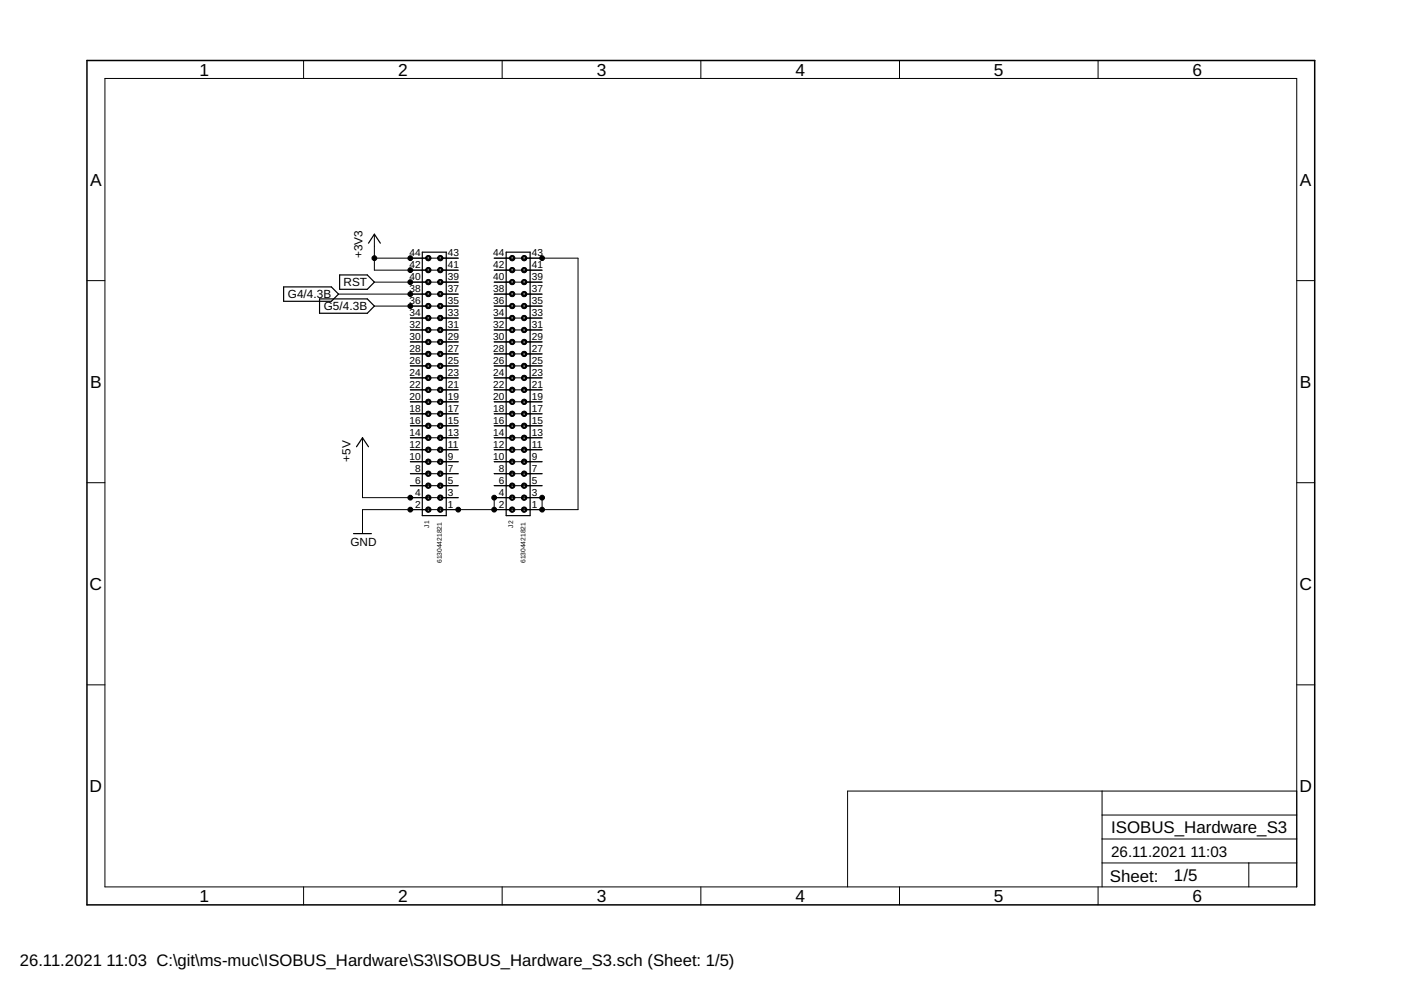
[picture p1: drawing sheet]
<svg xmlns="http://www.w3.org/2000/svg" width="297mm" height="210mm" viewBox="0 0 297 210" stroke-linecap="round" stroke-linejoin="round" font-family="sans-serif">
<g fill="none" stroke="#000" stroke-width=".25">
<path d="M72 58.3h5.9l1.5 1.5-1.5 1.5h-5.9zM78.1 51.6l1.3-1.9 1.2 1.9M89.5 53.5h5.1v55.8h-5.1zM89.5 59.8h.9M89.5 57.3h.9M89.5 54.7h.9M93.8 59.8h.8M93.8 57.3h.8M93.8 54.7h.8M107.3 53.5h5.1v55.8h-5.1zM107.3 59.8h.9M107.3 57.3h.9"/>
<path d="M107.3 54.7h.9M111.6 59.8h.8M111.6 57.3h.8M111.6 54.7h.8M60.1 60.8h10.2l1.5 1.6-1.5 1.5h-10.2zM67.8 63.4h10.1l1.5 1.5-1.5 1.5h-10.1zM89.5 77.6h.9M89.5 75h.9M89.5 72.5h.9M89.5 70h.9M89.5 67.4h.9M89.5 64.9h.9"/>
<path d="M89.5 62.4h.9M93.8 77.6h.8M93.8 75h.8M93.8 72.5h.8M93.8 70h.8M93.8 67.4h.8M93.8 64.9h.8M93.8 62.4h.8M107.3 77.6h.9M107.3 75h.9M107.3 72.5h.9M107.3 70h.9"/>
<path d="M107.3 67.4h.9M107.3 64.9h.9M107.3 62.4h.9M111.6 77.6h.8M111.6 75h.8M111.6 72.5h.8M111.6 70h.8M111.6 67.4h.8M111.6 64.9h.8M111.6 62.4h.8M75.6 94.7l1.3-1.9 1.2 1.9M89.5 97.9h.9"/>
<path d="M89.5 95.4h.9M89.5 92.8h.9M89.5 90.3h.9M89.5 87.7h.9M89.5 85.2h.9M89.5 82.7h.9M89.5 80.1h.9M93.8 97.9h.8M93.8 95.4h.8M93.8 92.8h.8M93.8 90.3h.8M93.8 87.7h.8"/>
<path d="M93.8 85.2h.8M93.8 82.7h.8M93.8 80.1h.8M107.3 97.9h.9M107.3 95.4h.9M107.3 92.8h.9M107.3 90.3h.9M107.3 87.7h.9M107.3 85.2h.9M107.3 82.7h.9M107.3 80.1h.9M111.6 97.9h.8"/>
<path d="M111.6 95.4h.8M111.6 92.8h.8M111.6 90.3h.8M111.6 87.7h.8M111.6 85.2h.8M111.6 82.7h.8M111.6 80.1h.8M75 113.1h3.7M89.5 108.1h.9M89.5 105.5h.9M89.5 103h.9M89.5 100.4h.9"/>
<path d="M93.8 108.1h.8M93.8 105.5h.8M93.8 103h.8M93.8 100.4h.8M107.3 108.1h.9M107.3 105.5h.9M107.3 103h.9M107.3 100.4h.9M111.6 108.1h.8M111.6 105.5h.8M111.6 103h.8M111.6 100.4h.8"/>
</g>
<g fill="none" stroke="#000" stroke-width=".21">
<path d="M22.2 16.6h252.7v171.4h-252.7zM64.4 12.8v3.8M106.5 12.8v3.8M148.6 12.8v3.8M190.7 12.8v3.8M232.8 12.8v3.8M18.4 59.5h3.8M79.4 59.8h17.8M79.4 49.7v7.6h17.8M79.4 54.7h17.8M104.8 54.7h17.8v53.4h-45.7v5M104.8 59.8h10.1"/>
<path d="M104.8 57.3h10.1M274.9 59.5h3.8M71.8 62.4h25.4M79.4 64.9h17.8M87 77.6h10.2M87 75h10.2M87 72.5h10.2M87 70h10.2M87 67.4h10.2M104.8 77.6h10.1M104.8 75h10.1M104.8 72.5h10.1"/>
<path d="M104.8 70h10.1M104.8 67.4h10.1M104.8 64.9h10.1M104.8 62.4h10.1M76.9 92.8v12.7h20.3M87 97.9h10.2M87 95.4h10.2M87 92.8h10.2M87 90.3h10.2M87 87.7h10.2M87 85.2h10.2M87 82.7h10.2"/>
<path d="M87 80.1h10.2M104.8 97.9h10.1M104.8 95.4h10.1M104.8 92.8h10.1M104.8 90.3h10.1M104.8 87.7h10.1M104.8 85.2h10.1M104.8 82.7h10.1M104.8 80.1h10.1M18.4 102.3h3.8M87 103h10.2M87 100.4h10.2"/>
<path d="M104.8 108.1v-2.6h10.1v2.6M104.8 103h10.1M104.8 100.4h10.1M274.9 102.3h3.8M18.4 145.2h3.8M274.9 145.2h3.8M233.7 167.7v20.3M233.7 177.9h41.2M233.7 172.8h41.2M274.9 167.7h-95.2v20.3M64.4 188v3.9M106.5 188v3.9"/>
<path d="M148.6 188v3.9M190.7 188v3.9M232.8 188v3.9M233.7 183h41.2M264.8 183v5"/>
</g>
<path d="M18.4 12.8h260.3v179.1h-260.3z" fill="none" stroke="#000" stroke-width=".32"/>
<g fill="#000" stroke="#000" stroke-width=".21">
<path d="M90.4 54.3a.58 .58 0 0 1 .9 .2 .58 .58 0 0 1-.4 .8 .58 .58 0 0 1-.7-.6h.3a.32 .32 0 0 1 .4-.3 .32 .32 0 0 1 .2 .5 .32 .32 0 0 1-.6 0l-.3-.2z" fill-rule="evenodd"/>
<path d="M90.4 56.9a.58 .58 0 0 1 .9 .1 .58 .58 0 0 1-.4 .8 .58 .58 0 0 1-.7-.5h.3a.32 .32 0 0 1 .4-.4 .32 .32 0 0 1 .2 .5 .32 .32 0 0 1-.6 0l-.3-.1z" fill-rule="evenodd"/>
<path d="M90.4 59.4a.58 .58 0 0 1 .9 .2 .58 .58 0 0 1-.4 .8 .58 .58 0 0 1-.7-.6h.3a.32 .32 0 0 1 .4-.3 .32 .32 0 0 1 .2 .5 .32 .32 0 0 1-.6-.1l-.3-.1z" fill-rule="evenodd"/>
<path d="M93 59.4a.58 .58 0 0 1 .9 .2 .58 .58 0 0 1-.4 .8 .58 .58 0 0 1-.7-.6h.2a.32 .32 0 0 1 .4-.3 .32 .32 0 0 1 .2 .5 .32 .32 0 0 1-.5-.1l-.3-.1z" fill-rule="evenodd"/>
<path d="M93 56.9a.58 .58 0 0 1 .9 .1 .58 .58 0 0 1-.4 .8 .58 .58 0 0 1-.7-.5h.2a.32 .32 0 0 1 .4-.4 .32 .32 0 0 1 .2 .5 .32 .32 0 0 1-.5 0l-.3-.1z" fill-rule="evenodd"/>
<path d="M93 54.3a.58 .58 0 0 1 .9 .2 .58 .58 0 0 1-.4 .8 .58 .58 0 0 1-.7-.6h.2a.32 .32 0 0 1 .4-.3 .32 .32 0 0 1 .2 .5 .32 .32 0 0 1-.5 0l-.3-.2z" fill-rule="evenodd"/>
<path d="M108.2 54.3a.58 .58 0 0 1 .9 .2 .58 .58 0 0 1-.4 .8 .58 .58 0 0 1-.7-.6h.3a.32 .32 0 0 1 .4-.3 .32 .32 0 0 1 .1 .5 .32 .32 0 0 1-.5 0l-.3-.2z" fill-rule="evenodd"/>
<path d="M108.2 56.9a.58 .58 0 0 1 .9 .1 .58 .58 0 0 1-.4 .8 .58 .58 0 0 1-.7-.5h.3a.32 .32 0 0 1 .4-.4 .32 .32 0 0 1 .1 .5 .32 .32 0 0 1-.5 0l-.3-.1z" fill-rule="evenodd"/>
<path d="M108.2 59.4a.58 .58 0 0 1 .9 .2 .58 .58 0 0 1-.4 .8 .58 .58 0 0 1-.7-.6h.3a.32 .32 0 0 1 .4-.3 .32 .32 0 0 1 .1 .5 .32 .32 0 0 1-.5-.1l-.3-.1z" fill-rule="evenodd"/>
<path d="M110.7 59.4a.58 .58 0 0 1 .9 .2 .58 .58 0 0 1-.3 .8 .58 .58 0 0 1-.7-.6h.2a.32 .32 0 0 1 .4-.3 .32 .32 0 0 1 .2 .5 .32 .32 0 0 1-.6-.1l-.2-.1z" fill-rule="evenodd"/>
<path d="M110.7 56.9a.58 .58 0 0 1 .9 .1 .58 .58 0 0 1-.3 .8 .58 .58 0 0 1-.7-.5h.2a.32 .32 0 0 1 .4-.4 .32 .32 0 0 1 .2 .5 .32 .32 0 0 1-.6 0l-.2-.1z" fill-rule="evenodd"/>
<path d="M110.7 54.3a.58 .58 0 0 1 .9 .2 .58 .58 0 0 1-.3 .8 .58 .58 0 0 1-.7-.6h.2a.32 .32 0 0 1 .4-.3 .32 .32 0 0 1 .2 .5 .32 .32 0 0 1-.6 0l-.2-.2z" fill-rule="evenodd"/>
<path d="M90.4 64.5a.58 .58 0 0 1 .9 .1 .58 .58 0 0 1-.3 .8 .58 .58 0 0 1-.8-.5h.3a.32 .32 0 0 1 .4-.3 .32 .32 0 0 1 .2 .5 .32 .32 0 0 1-.6-.1l-.3-.1z" fill-rule="evenodd"/>
<path d="M90.4 67a.58 .58 0 0 1 .9 .1 .58 .58 0 0 1-.3 .9 .58 .58 0 0 1-.8-.6h.3a.32 .32 0 0 1 .4-.3 .32 .32 0 0 1 .2 .5 .32 .32 0 0 1-.6 0l-.3-.2z" fill-rule="evenodd"/>
<path d="M90.4 69.5a.58 .58 0 0 1 .9 .2 .58 .58 0 0 1-.4 .8 .58 .58 0 0 1-.7-.5h.3a.32 .32 0 0 1 .4-.4 .32 .32 0 0 1 .2 .5 .32 .32 0 0 1-.6 0v-.1h-.3z" fill-rule="evenodd"/>
<path d="M90.4 72.1a.58 .58 0 0 1 .9 .1 .58 .58 0 0 1-.4 .9 .58 .58 0 0 1-.7-.6h.3a.32 .32 0 0 1 .4-.3 .32 .32 0 0 1 .2 .5 .32 .32 0 0 1-.6-.1v-.1h-.3z" fill-rule="evenodd"/>
<path d="M90.4 74.6a.58 .58 0 0 1 .9 .2 .58 .58 0 0 1-.4 .8 .58 .58 0 0 1-.7-.6h.3a.32 .32 0 0 1 .4-.3 .32 .32 0 0 1 .2 .5 .32 .32 0 0 1-.6 0v-.2h-.3z" fill-rule="evenodd"/>
<path d="M90.4 77.2a.58 .58 0 0 1 .9 .1 .58 .58 0 0 1-.4 .8 .58 .58 0 0 1-.7-.5h.3a.32 .32 0 0 1 .4-.4 .32 .32 0 0 1 .2 .5 .32 .32 0 0 1-.6 0l-.3-.1z" fill-rule="evenodd"/>
<path d="M90.4 61.9a.58 .58 0 0 1 .9 .2 .58 .58 0 0 1-.4 .8 .58 .58 0 0 1-.7-.5h.3a.32 .32 0 0 1 .4-.4 .32 .32 0 0 1 .2 .5 .32 .32 0 0 1-.6 0l-.3-.1z" fill-rule="evenodd"/>
<path d="M93 77.2a.58 .58 0 0 1 .9 .1 .58 .58 0 0 1-.4 .8 .58 .58 0 0 1-.7-.5h.2a.32 .32 0 0 1 .4-.4 .32 .32 0 0 1 .2 .5 .32 .32 0 0 1-.5 0l-.3-.1z" fill-rule="evenodd"/>
<path d="M93 74.6a.58 .58 0 0 1 .9 .2 .58 .58 0 0 1-.4 .8 .58 .58 0 0 1-.7-.6h.2a.32 .32 0 0 1 .4-.3 .32 .32 0 0 1 .2 .5 .32 .32 0 0 1-.5 0l-.1-.2h-.2z" fill-rule="evenodd"/>
<path d="M93 72.1a.58 .58 0 0 1 .9 .1 .58 .58 0 0 1-.4 .9 .58 .58 0 0 1-.7-.6h.2a.32 .32 0 0 1 .4-.3 .32 .32 0 0 1 .2 .5 .32 .32 0 0 1-.5-.1l-.1-.1h-.2z" fill-rule="evenodd"/>
<path d="M93 69.5a.58 .58 0 0 1 .9 .2 .58 .58 0 0 1-.4 .8 .58 .58 0 0 1-.7-.5h.2a.32 .32 0 0 1 .4-.4 .32 .32 0 0 1 .2 .5 .32 .32 0 0 1-.5 0l-.1-.1h-.2z" fill-rule="evenodd"/>
<path d="M93 67a.58 .58 0 0 1 .9 .1 .58 .58 0 0 1-.4 .9 .58 .58 0 0 1-.7-.6h.2a.32 .32 0 0 1 .4-.3 .32 .32 0 0 1 .2 .5 .32 .32 0 0 1-.5 0l-.3-.2z" fill-rule="evenodd"/>
<path d="M93 64.5a.58 .58 0 0 1 .9 .1 .58 .58 0 0 1-.4 .8 .58 .58 0 0 1-.7-.5h.2a.32 .32 0 0 1 .4-.3 .32 .32 0 0 1 .2 .5 .32 .32 0 0 1-.5-.1l-.3-.1z" fill-rule="evenodd"/>
<path d="M93 61.9a.58 .58 0 0 1 .9 .2 .58 .58 0 0 1-.4 .8 .58 .58 0 0 1-.7-.5h.2a.32 .32 0 0 1 .4-.4 .32 .32 0 0 1 .2 .5 .32 .32 0 0 1-.5 0l-.3-.1z" fill-rule="evenodd"/>
<path d="M108.2 64.5a.58 .58 0 0 1 .9 .1 .58 .58 0 0 1-.4 .8 .58 .58 0 0 1-.7-.5h.3a.32 .32 0 0 1 .4-.3 .32 .32 0 0 1 .1 .5 .32 .32 0 0 1-.5-.1l-.3-.1z" fill-rule="evenodd"/>
<path d="M108.2 67a.58 .58 0 0 1 .9 .1 .58 .58 0 0 1-.4 .9 .58 .58 0 0 1-.7-.6h.3a.32 .32 0 0 1 .4-.3 .32 .32 0 0 1 .1 .5 .32 .32 0 0 1-.5 0l-.3-.2z" fill-rule="evenodd"/>
<path d="M108.2 69.5a.58 .58 0 0 1 .9 .2 .58 .58 0 0 1-.4 .8 .58 .58 0 0 1-.7-.5h.3a.32 .32 0 0 1 .4-.4 .32 .32 0 0 1 .1 .5 .32 .32 0 0 1-.5 0v-.1h-.3z" fill-rule="evenodd"/>
<path d="M108.2 72.1a.58 .58 0 0 1 .9 .1 .58 .58 0 0 1-.4 .9 .58 .58 0 0 1-.7-.6h.3a.32 .32 0 0 1 .4-.3 .32 .32 0 0 1 .1 .5 .32 .32 0 0 1-.5-.1v-.1h-.3z" fill-rule="evenodd"/>
<path d="M108.2 74.6a.58 .58 0 0 1 .9 .2 .58 .58 0 0 1-.4 .8 .58 .58 0 0 1-.7-.6h.3a.32 .32 0 0 1 .4-.3 .32 .32 0 0 1 .1 .5 .32 .32 0 0 1-.5 0v-.2h-.3z" fill-rule="evenodd"/>
<path d="M108.2 77.2a.58 .58 0 0 1 .9 .1 .58 .58 0 0 1-.4 .8 .58 .58 0 0 1-.7-.5h.3a.32 .32 0 0 1 .4-.4 .32 .32 0 0 1 .1 .5 .32 .32 0 0 1-.5 0l-.3-.1z" fill-rule="evenodd"/>
<path d="M108.2 61.9a.58 .58 0 0 1 .9 .2 .58 .58 0 0 1-.4 .8 .58 .58 0 0 1-.7-.5h.3a.32 .32 0 0 1 .4-.4 .32 .32 0 0 1 .1 .5 .32 .32 0 0 1-.5 0l-.3-.1z" fill-rule="evenodd"/>
<path d="M110.7 77.2a.58 .58 0 0 1 .9 .1 .58 .58 0 0 1-.3 .8 .58 .58 0 0 1-.7-.5h.2a.32 .32 0 0 1 .4-.4 .32 .32 0 0 1 .2 .5 .32 .32 0 0 1-.6 0l-.2-.1z" fill-rule="evenodd"/>
<path d="M110.7 74.6a.58 .58 0 0 1 .9 .2 .58 .58 0 0 1-.3 .8 .58 .58 0 0 1-.7-.6h.2a.32 .32 0 0 1 .4-.3 .32 .32 0 0 1 .2 .5 .32 .32 0 0 1-.6 0v-.2h-.2z" fill-rule="evenodd"/>
<path d="M110.7 72.1a.58 .58 0 0 1 .9 .1 .58 .58 0 0 1-.3 .9 .58 .58 0 0 1-.7-.6h.2a.32 .32 0 0 1 .4-.3 .32 .32 0 0 1 .2 .5 .32 .32 0 0 1-.6-.1v-.1h-.2z" fill-rule="evenodd"/>
<path d="M110.7 69.5a.58 .58 0 0 1 .9 .2 .58 .58 0 0 1-.3 .8 .58 .58 0 0 1-.7-.5h.2a.32 .32 0 0 1 .4-.4 .32 .32 0 0 1 .2 .5 .32 .32 0 0 1-.6 0v-.1h-.2z" fill-rule="evenodd"/>
<path d="M110.7 67a.58 .58 0 0 1 .9 .1 .58 .58 0 0 1-.3 .9 .58 .58 0 0 1-.7-.6h.2a.32 .32 0 0 1 .4-.3 .32 .32 0 0 1 .2 .5 .32 .32 0 0 1-.6 0l-.2-.2z" fill-rule="evenodd"/>
<path d="M110.7 64.5a.58 .58 0 0 1 .9 .1 .58 .58 0 0 1-.3 .8 .58 .58 0 0 1-.7-.5h.2a.32 .32 0 0 1 .4-.3 .32 .32 0 0 1 .2 .5 .32 .32 0 0 1-.6-.1l-.2-.1z" fill-rule="evenodd"/>
<path d="M110.7 61.9a.58 .58 0 0 1 .9 .2 .58 .58 0 0 1-.3 .8 .58 .58 0 0 1-.7-.5h.2a.32 .32 0 0 1 .4-.4 .32 .32 0 0 1 .2 .5 .32 .32 0 0 1-.6 0l-.2-.1z" fill-rule="evenodd"/>
<path d="M90.4 79.7a.58 .58 0 0 1 .9 .2 .58 .58 0 0 1-.4 .8 .58 .58 0 0 1-.7-.6h.3a.32 .32 0 0 1 .4-.3 .32 .32 0 0 1 .2 .5 .32 .32 0 0 1-.6-.1l-.3-.1z" fill-rule="evenodd"/>
<path d="M90.4 82.2a.58 .58 0 0 1 .9 .2 .58 .58 0 0 1-.4 .8 .58 .58 0 0 1-.7-.5h.3a.32 .32 0 0 1 .4-.4 .32 .32 0 0 1 .2 .5 .32 .32 0 0 1-.6 0l-.3-.1z" fill-rule="evenodd"/>
<path d="M90.4 84.8a.58 .58 0 0 1 .9 .1 .58 .58 0 0 1-.4 .9 .58 .58 0 0 1-.7-.6h.3a.32 .32 0 0 1 .4-.3 .32 .32 0 0 1 .2 .5 .32 .32 0 0 1-.6-.1l-.3-.1z" fill-rule="evenodd"/>
<path d="M90.4 87.3a.58 .58 0 0 1 .9 .2 .58 .58 0 0 1-.4 .8 .58 .58 0 0 1-.7-.6h.3a.32 .32 0 0 1 .4-.3 .32 .32 0 0 1 .2 .5 .32 .32 0 0 1-.6 0l-.3-.2z" fill-rule="evenodd"/>
<path d="M90.4 89.9a.58 .58 0 0 1 .9 .1 .58 .58 0 0 1-.4 .8 .58 .58 0 0 1-.7-.5h.3a.32 .32 0 0 1 .4-.4 .32 .32 0 0 1 .2 .5 .32 .32 0 0 1-.6 0l-.3-.1z" fill-rule="evenodd"/>
<path d="M90.4 92.4a.58 .58 0 0 1 .9 .2 .58 .58 0 0 1-.4 .8 .58 .58 0 0 1-.7-.6h.3a.32 .32 0 0 1 .4-.3 .32 .32 0 0 1 .2 .5 .32 .32 0 0 1-.6-.1l-.3-.1z" fill-rule="evenodd"/>
<path d="M90.4 94.9a.58 .58 0 0 1 .9 .2 .58 .58 0 0 1-.4 .8 .58 .58 0 0 1-.7-.5h.3a.32 .32 0 0 1 .4-.4 .32 .32 0 0 1 .2 .5 .32 .32 0 0 1-.6 0l-.3-.1z" fill-rule="evenodd"/>
<path d="M90.4 97.5a.58 .58 0 0 1 .9 .1 .58 .58 0 0 1-.4 .9 .58 .58 0 0 1-.7-.6h.3a.32 .32 0 0 1 .4-.3 .32 .32 0 0 1 .2 .5 .32 .32 0 0 1-.6-.1l-.3-.1z" fill-rule="evenodd"/>
<path d="M93 97.5a.58 .58 0 0 1 .9 .1 .58 .58 0 0 1-.4 .9 .58 .58 0 0 1-.7-.6h.2a.32 .32 0 0 1 .4-.3 .32 .32 0 0 1 .2 .5 .32 .32 0 0 1-.5-.1l-.3-.1z" fill-rule="evenodd"/>
<path d="M93 94.9a.58 .58 0 0 1 .9 .2 .58 .58 0 0 1-.4 .8 .58 .58 0 0 1-.7-.5h.2a.32 .32 0 0 1 .4-.4 .32 .32 0 0 1 .2 .5 .32 .32 0 0 1-.5 0l-.3-.1z" fill-rule="evenodd"/>
<path d="M93 92.4a.58 .58 0 0 1 .9 .2 .58 .58 0 0 1-.4 .8 .58 .58 0 0 1-.7-.6h.2a.32 .32 0 0 1 .4-.3 .32 .32 0 0 1 .2 .5 .32 .32 0 0 1-.5-.1l-.3-.1z" fill-rule="evenodd"/>
<path d="M93 89.9a.58 .58 0 0 1 .9 .1 .58 .58 0 0 1-.4 .8 .58 .58 0 0 1-.7-.5h.2a.32 .32 0 0 1 .4-.4 .32 .32 0 0 1 .2 .5 .32 .32 0 0 1-.5 0l-.3-.1z" fill-rule="evenodd"/>
<path d="M93 87.3a.58 .58 0 0 1 .9 .2 .58 .58 0 0 1-.4 .8 .58 .58 0 0 1-.7-.6h.2a.32 .32 0 0 1 .4-.3 .32 .32 0 0 1 .2 .5 .32 .32 0 0 1-.5 0l-.3-.2z" fill-rule="evenodd"/>
<path d="M93 84.8a.58 .58 0 0 1 .9 .1 .58 .58 0 0 1-.4 .9 .58 .58 0 0 1-.7-.6h.2a.32 .32 0 0 1 .4-.3 .32 .32 0 0 1 .2 .5 .32 .32 0 0 1-.5-.1l-.3-.1z" fill-rule="evenodd"/>
<path d="M93 82.2a.58 .58 0 0 1 .9 .2 .58 .58 0 0 1-.4 .8 .58 .58 0 0 1-.7-.5h.2a.32 .32 0 0 1 .4-.4 .32 .32 0 0 1 .2 .5 .32 .32 0 0 1-.5 0l-.3-.1z" fill-rule="evenodd"/>
<path d="M93 79.7a.58 .58 0 0 1 .9 .2 .58 .58 0 0 1-.4 .8 .58 .58 0 0 1-.7-.6h.2a.32 .32 0 0 1 .4-.3 .32 .32 0 0 1 .2 .5 .32 .32 0 0 1-.5-.1l-.3-.1z" fill-rule="evenodd"/>
<path d="M108.2 79.7a.58 .58 0 0 1 .9 .2 .58 .58 0 0 1-.4 .8 .58 .58 0 0 1-.7-.6h.3a.32 .32 0 0 1 .4-.3 .32 .32 0 0 1 .1 .5 .32 .32 0 0 1-.5-.1l-.3-.1z" fill-rule="evenodd"/>
<path d="M108.2 82.2a.58 .58 0 0 1 .9 .2 .58 .58 0 0 1-.4 .8 .58 .58 0 0 1-.7-.5h.3a.32 .32 0 0 1 .4-.4 .32 .32 0 0 1 .1 .5 .32 .32 0 0 1-.5 0l-.3-.1z" fill-rule="evenodd"/>
<path d="M108.2 84.8a.58 .58 0 0 1 .9 .1 .58 .58 0 0 1-.4 .9 .58 .58 0 0 1-.7-.6h.3a.32 .32 0 0 1 .4-.3 .32 .32 0 0 1 .1 .5 .32 .32 0 0 1-.5-.1l-.3-.1z" fill-rule="evenodd"/>
<path d="M108.2 87.3a.58 .58 0 0 1 .9 .2 .58 .58 0 0 1-.4 .8 .58 .58 0 0 1-.7-.6h.3a.32 .32 0 0 1 .4-.3 .32 .32 0 0 1 .1 .5 .32 .32 0 0 1-.5 0l-.3-.2z" fill-rule="evenodd"/>
<path d="M108.2 89.9a.58 .58 0 0 1 .9 .1 .58 .58 0 0 1-.4 .8 .58 .58 0 0 1-.7-.5h.3a.32 .32 0 0 1 .4-.4 .32 .32 0 0 1 .1 .5 .32 .32 0 0 1-.5 0l-.3-.1z" fill-rule="evenodd"/>
<path d="M108.2 92.4a.58 .58 0 0 1 .9 .2 .58 .58 0 0 1-.4 .8 .58 .58 0 0 1-.7-.6h.3a.32 .32 0 0 1 .4-.3 .32 .32 0 0 1 .1 .5 .32 .32 0 0 1-.5-.1l-.3-.1z" fill-rule="evenodd"/>
<path d="M108.2 94.9a.58 .58 0 0 1 .9 .2 .58 .58 0 0 1-.4 .8 .58 .58 0 0 1-.7-.5h.3a.32 .32 0 0 1 .4-.4 .32 .32 0 0 1 .1 .5 .32 .32 0 0 1-.5 0l-.3-.1z" fill-rule="evenodd"/>
<path d="M108.2 97.5a.58 .58 0 0 1 .9 .1 .58 .58 0 0 1-.4 .9 .58 .58 0 0 1-.7-.6h.3a.32 .32 0 0 1 .4-.3 .32 .32 0 0 1 .1 .5 .32 .32 0 0 1-.5-.1l-.3-.1z" fill-rule="evenodd"/>
<path d="M110.7 97.5a.58 .58 0 0 1 .9 .1 .58 .58 0 0 1-.3 .9 .58 .58 0 0 1-.7-.6h.2a.32 .32 0 0 1 .4-.3 .32 .32 0 0 1 .2 .5 .32 .32 0 0 1-.6-.1l-.2-.1z" fill-rule="evenodd"/>
<path d="M110.7 94.9a.58 .58 0 0 1 .9 .2 .58 .58 0 0 1-.3 .8 .58 .58 0 0 1-.7-.5h.2a.32 .32 0 0 1 .4-.4 .32 .32 0 0 1 .2 .5 .32 .32 0 0 1-.6 0l-.2-.1z" fill-rule="evenodd"/>
<path d="M110.7 92.4a.58 .58 0 0 1 .9 .2 .58 .58 0 0 1-.3 .8 .58 .58 0 0 1-.7-.6h.2a.32 .32 0 0 1 .4-.3 .32 .32 0 0 1 .2 .5 .32 .32 0 0 1-.6-.1l-.2-.1z" fill-rule="evenodd"/>
<path d="M110.7 89.9a.58 .58 0 0 1 .9 .1 .58 .58 0 0 1-.3 .8 .58 .58 0 0 1-.7-.5h.2a.32 .32 0 0 1 .4-.4 .32 .32 0 0 1 .2 .5 .32 .32 0 0 1-.6 0l-.2-.1z" fill-rule="evenodd"/>
<path d="M110.7 87.3a.58 .58 0 0 1 .9 .2 .58 .58 0 0 1-.3 .8 .58 .58 0 0 1-.7-.6h.2a.32 .32 0 0 1 .4-.3 .32 .32 0 0 1 .2 .5 .32 .32 0 0 1-.6 0l-.2-.2z" fill-rule="evenodd"/>
<path d="M110.7 84.8a.58 .58 0 0 1 .9 .1 .58 .58 0 0 1-.3 .9 .58 .58 0 0 1-.7-.6h.2a.32 .32 0 0 1 .4-.3 .32 .32 0 0 1 .2 .5 .32 .32 0 0 1-.6-.1l-.2-.1z" fill-rule="evenodd"/>
<path d="M110.7 82.2a.58 .58 0 0 1 .9 .2 .58 .58 0 0 1-.3 .8 .58 .58 0 0 1-.7-.5h.2a.32 .32 0 0 1 .4-.4 .32 .32 0 0 1 .2 .5 .32 .32 0 0 1-.6 0l-.2-.1z" fill-rule="evenodd"/>
<path d="M110.7 79.7a.58 .58 0 0 1 .9 .2 .58 .58 0 0 1-.3 .8 .58 .58 0 0 1-.7-.6h.2a.32 .32 0 0 1 .4-.3 .32 .32 0 0 1 .2 .5 .32 .32 0 0 1-.6-.1l-.2-.1z" fill-rule="evenodd"/>
<path d="M90.4 100a.58 .58 0 0 1 .9 .2 .58 .58 0 0 1-.4 .8 .58 .58 0 0 1-.7-.6h.3a.32 .32 0 0 1 .4-.3 .32 .32 0 0 1 .2 .5 .32 .32 0 0 1-.6 0l-.3-.2z" fill-rule="evenodd"/>
<path d="M90.4 102.6a.58 .58 0 0 1 .9 .1 .58 .58 0 0 1-.4 .8 .58 .58 0 0 1-.7-.5h.3a.32 .32 0 0 1 .4-.4 .32 .32 0 0 1 .2 .5 .32 .32 0 0 1-.6 0l-.3-.1z" fill-rule="evenodd"/>
<path d="M90.4 105.1a.58 .58 0 0 1 .9 .2 .58 .58 0 0 1-.4 .8 .58 .58 0 0 1-.7-.6h.3a.32 .32 0 0 1 .4-.3 .32 .32 0 0 1 .2 .5 .32 .32 0 0 1-.6-.1l-.3-.1z" fill-rule="evenodd"/>
<path d="M90.4 107.6a.58 .58 0 0 1 .9 .2 .58 .58 0 0 1-.4 .8 .58 .58 0 0 1-.7-.5h.3a.32 .32 0 0 1 .4-.4 .32 .32 0 0 1 .2 .5 .32 .32 0 0 1-.6 0l-.3-.1z" fill-rule="evenodd"/>
<path d="M93 107.6a.58 .58 0 0 1 .9 .2 .58 .58 0 0 1-.4 .8 .58 .58 0 0 1-.7-.5h.2a.32 .32 0 0 1 .4-.4 .32 .32 0 0 1 .2 .5 .32 .32 0 0 1-.5 0l-.3-.1z" fill-rule="evenodd"/>
<path d="M93 105.1a.58 .58 0 0 1 .9 .2 .58 .58 0 0 1-.4 .8 .58 .58 0 0 1-.7-.6h.2a.32 .32 0 0 1 .4-.3 .32 .32 0 0 1 .2 .5 .32 .32 0 0 1-.5-.1l-.3-.1z" fill-rule="evenodd"/>
<path d="M93 102.6a.58 .58 0 0 1 .9 .1 .58 .58 0 0 1-.4 .8 .58 .58 0 0 1-.7-.5h.2a.32 .32 0 0 1 .4-.4 .32 .32 0 0 1 .2 .5 .32 .32 0 0 1-.5 0l-.3-.1z" fill-rule="evenodd"/>
<path d="M93 100a.58 .58 0 0 1 .9 .2 .58 .58 0 0 1-.4 .8 .58 .58 0 0 1-.7-.6h.2a.32 .32 0 0 1 .4-.3 .32 .32 0 0 1 .2 .5 .32 .32 0 0 1-.5 0l-.3-.2z" fill-rule="evenodd"/>
<path d="M108.2 100a.58 .58 0 0 1 .9 .2 .58 .58 0 0 1-.4 .8 .58 .58 0 0 1-.7-.6h.3a.32 .32 0 0 1 .4-.3 .32 .32 0 0 1 .1 .5 .32 .32 0 0 1-.5 0l-.3-.2z" fill-rule="evenodd"/>
<path d="M108.2 102.6a.58 .58 0 0 1 .9 .1 .58 .58 0 0 1-.4 .8 .58 .58 0 0 1-.7-.5h.3a.32 .32 0 0 1 .4-.4 .32 .32 0 0 1 .1 .5 .32 .32 0 0 1-.5 0l-.3-.1z" fill-rule="evenodd"/>
<path d="M108.2 105.1a.58 .58 0 0 1 .9 .2 .58 .58 0 0 1-.4 .8 .58 .58 0 0 1-.7-.6h.3a.32 .32 0 0 1 .4-.3 .32 .32 0 0 1 .1 .5 .32 .32 0 0 1-.5-.1l-.3-.1z" fill-rule="evenodd"/>
<path d="M108.2 107.6a.58 .58 0 0 1 .9 .2 .58 .58 0 0 1-.4 .8 .58 .58 0 0 1-.7-.5h.3a.32 .32 0 0 1 .4-.4 .32 .32 0 0 1 .1 .5 .32 .32 0 0 1-.5 0l-.3-.1z" fill-rule="evenodd"/>
<path d="M110.7 107.6a.58 .58 0 0 1 .9 .2 .58 .58 0 0 1-.3 .8 .58 .58 0 0 1-.7-.5h.2a.32 .32 0 0 1 .4-.4 .32 .32 0 0 1 .2 .5 .32 .32 0 0 1-.6 0l-.2-.1z" fill-rule="evenodd"/>
<path d="M110.7 105.1a.58 .58 0 0 1 .9 .2 .58 .58 0 0 1-.3 .8 .58 .58 0 0 1-.7-.6h.2a.32 .32 0 0 1 .4-.3 .32 .32 0 0 1 .2 .5 .32 .32 0 0 1-.6-.1l-.2-.1z" fill-rule="evenodd"/>
<path d="M110.7 102.6a.58 .58 0 0 1 .9 .1 .58 .58 0 0 1-.3 .8 .58 .58 0 0 1-.7-.5h.2a.32 .32 0 0 1 .4-.4 .32 .32 0 0 1 .2 .5 .32 .32 0 0 1-.6 0l-.2-.1z" fill-rule="evenodd"/>
<path d="M110.7 100a.58 .58 0 0 1 .9 .2 .58 .58 0 0 1-.3 .8 .58 .58 0 0 1-.7-.6h.2a.32 .32 0 0 1 .4-.3 .32 .32 0 0 1 .2 .5 .32 .32 0 0 1-.6 0l-.2-.2z" fill-rule="evenodd"/>
<circle cx="79.4" cy="54.7" r=".51"/>
<circle cx="87" cy="54.7" r=".51"/>
<circle cx="87" cy="59.8" r=".51"/>
<circle cx="87" cy="57.3" r=".51"/>
<circle cx="114.9" cy="54.7" r=".51"/>
<circle cx="87" cy="64.9" r=".51"/>
<circle cx="87" cy="62.4" r=".51"/>
<circle cx="87" cy="108.1" r=".51"/>
<circle cx="87" cy="105.5" r=".51"/>
<circle cx="97.2" cy="108.1" r=".51"/>
<circle cx="104.8" cy="108.1" r=".51"/>
<circle cx="104.8" cy="105.5" r=".51"/>
<circle cx="114.9" cy="105.5" r=".51"/>
<circle cx="114.9" cy="108.1" r=".51"/>
</g>
<g font-size="3.7">
<text x="42.3" y="16">1</text>
<text x="84.4" y="16">2</text>
<text x="126.5" y="16">3</text>
<text x="168.6" y="16">4</text>
<text x="210.7" y="16">5</text>
<text x="252.9" y="16">6</text>
<text x="19.1" y="39.4">A</text>
<text x="275.6" y="39.4">A</text>
<text x="19.1" y="82.2">B</text>
<text x="275.6" y="82.2">B</text>
<text x="19" y="125.1">C</text>
<text x="275.5" y="125.1">C</text>
<text x="19" y="167.9">D</text>
<text x="275.5" y="167.9">D</text>
<text x="42.3" y="191.2">1</text>
<text x="84.4" y="191.2">2</text>
<text x="126.5" y="191.2">3</text>
<text x="168.6" y="191.2">4</text>
<text x="210.7" y="191.2">5</text>
<text x="252.9" y="191.2">6</text>
</g>
<g font-size="3.6">
<text x="235.6" y="176.6">ISOBUS_Hardware_S3</text>
<text x="235.3" y="186.9">Sheet:</text>
<text x="248.9" y="186.8">1/5</text>
</g>
<g font-size="3.5">
<text x="4.2" y="204.7">26.11.2021</text>
<text x="22.6" y="204.7">11:03 C:\git\ms-muc\ISOBUS_Hardware\S3\ISOBUS_Hardware_S3.sch (Sheet: 1/5)</text>
</g>
<g font-size="3.2">
<text x="235.6" y="181.7">26.11.2021</text>
<text x="252.4" y="181.7">11:03</text>
</g>
<g font-size="2.5">
<text x="76.8" y="54.7" transform="rotate(-90 76.8 54.7)">+3V3</text>
<text x="61" y="63.2">G4/4.3B</text>
<text x="68.7" y="65.8">G5/4.3B</text>
<text x="72.8" y="60.7">RST</text>
<text x="74.3" y="97.9" transform="rotate(-90 74.3 97.9)">+5V</text>
<text x="74.3" y="115.7">GND</text>
</g>
<g font-size="2.1">
<text x="86.8" y="59.5">40</text>
<text x="86.8" y="56.9">42</text>
<text x="86.8" y="54.4">44</text>
<text x="95" y="59.5">39</text>
<text x="95" y="56.9">41</text>
<text x="95" y="54.4">43</text>
<text x="104.6" y="59.5">40</text>
<text x="104.6" y="56.9">42</text>
<text x="104.6" y="54.4">44</text>
<text x="112.8" y="59.5">39</text>
<text x="112.8" y="56.9">41</text>
<text x="112.8" y="54.4">43</text>
<text x="86.8" y="64.5">36</text>
<text x="86.8" y="62">38</text>
<text x="95" y="64.5">35</text>
<text x="95" y="62">37</text>
<text x="104.6" y="64.5">36</text>
<text x="104.6" y="62">38</text>
<text x="112.8" y="64.5">35</text>
<text x="112.8" y="62">37</text>
<text x="86.8" y="69.6">32</text>
<text x="86.8" y="67.1">34</text>
<text x="95" y="69.6">31</text>
<text x="95" y="67.1">33</text>
<text x="104.6" y="69.6">32</text>
<text x="104.6" y="67.1">34</text>
<text x="112.8" y="69.6">31</text>
<text x="112.8" y="67.1">33</text>
<text x="86.8" y="77.2">26</text>
<text x="86.8" y="74.7">28</text>
<text x="86.8" y="72.1">30</text>
<text x="95" y="77.2">25</text>
<text x="95" y="74.7">27</text>
<text x="95" y="72.1">29</text>
<text x="104.6" y="77.2">26</text>
<text x="104.6" y="74.7">28</text>
<text x="104.6" y="72.1">30</text>
<text x="112.8" y="77.2">25</text>
<text x="112.8" y="74.7">27</text>
<text x="112.8" y="72.1">29</text>
<text x="86.8" y="82.3">22</text>
<text x="86.8" y="79.8">24</text>
<text x="95" y="82.3">21</text>
<text x="95" y="79.8">23</text>
<text x="104.6" y="82.3">22</text>
<text x="104.6" y="79.8">24</text>
<text x="112.8" y="82.3">21</text>
<text x="112.8" y="79.8">23</text>
<text x="86.8" y="89.9">16</text>
<text x="86.8" y="87.4">18</text>
<text x="86.8" y="84.8">20</text>
<text x="95" y="89.9">15</text>
<text x="95" y="87.4">17</text>
<text x="95" y="84.8">19</text>
<text x="104.6" y="89.9">16</text>
<text x="104.6" y="87.4">18</text>
<text x="104.6" y="84.8">20</text>
<text x="112.8" y="89.9">15</text>
<text x="112.8" y="87.4">17</text>
<text x="112.8" y="84.8">19</text>
<text x="86.8" y="95">12</text>
<text x="86.8" y="92.5">14</text>
<text x="95" y="95">11</text>
<text x="95" y="92.5">13</text>
<text x="104.6" y="95">12</text>
<text x="104.6" y="92.5">14</text>
<text x="112.8" y="95">11</text>
<text x="112.8" y="92.5">13</text>
<text x="86.8" y="97.5">10</text>
<text x="88" y="100.1">8</text>
<text x="95" y="100.1">7</text>
<text x="95" y="97.5">9</text>
<text x="104.6" y="97.5">10</text>
<text x="105.8" y="100.1">8</text>
<text x="112.8" y="100.1">7</text>
<text x="112.8" y="97.5">9</text>
<text x="88" y="107.7">2</text>
<text x="88" y="105.2">4</text>
<text x="88" y="102.6">6</text>
<text x="95" y="107.7">1</text>
<text x="95" y="105.2">3</text>
<text x="95" y="102.6">5</text>
<text x="105.8" y="107.7">2</text>
<text x="105.8" y="105.2">4</text>
<text x="105.8" y="102.6">6</text>
<text x="112.8" y="107.7">1</text>
<text x="112.8" y="105.2">3</text>
<text x="112.8" y="102.6">5</text>
</g>
<g font-size="1.4">
<text x="91" y="111.9" transform="rotate(-90 91 111.9)">J1</text>
<text x="108.8" y="111.9" transform="rotate(-90 108.8 111.9)">J2</text>
<text x="93.7" y="119.4" transform="rotate(-90 93.7 119.4)">61304421821</text>
<text x="111.4" y="119.4" transform="rotate(-90 111.4 119.4)">61304421821</text>
</g>
</svg>
